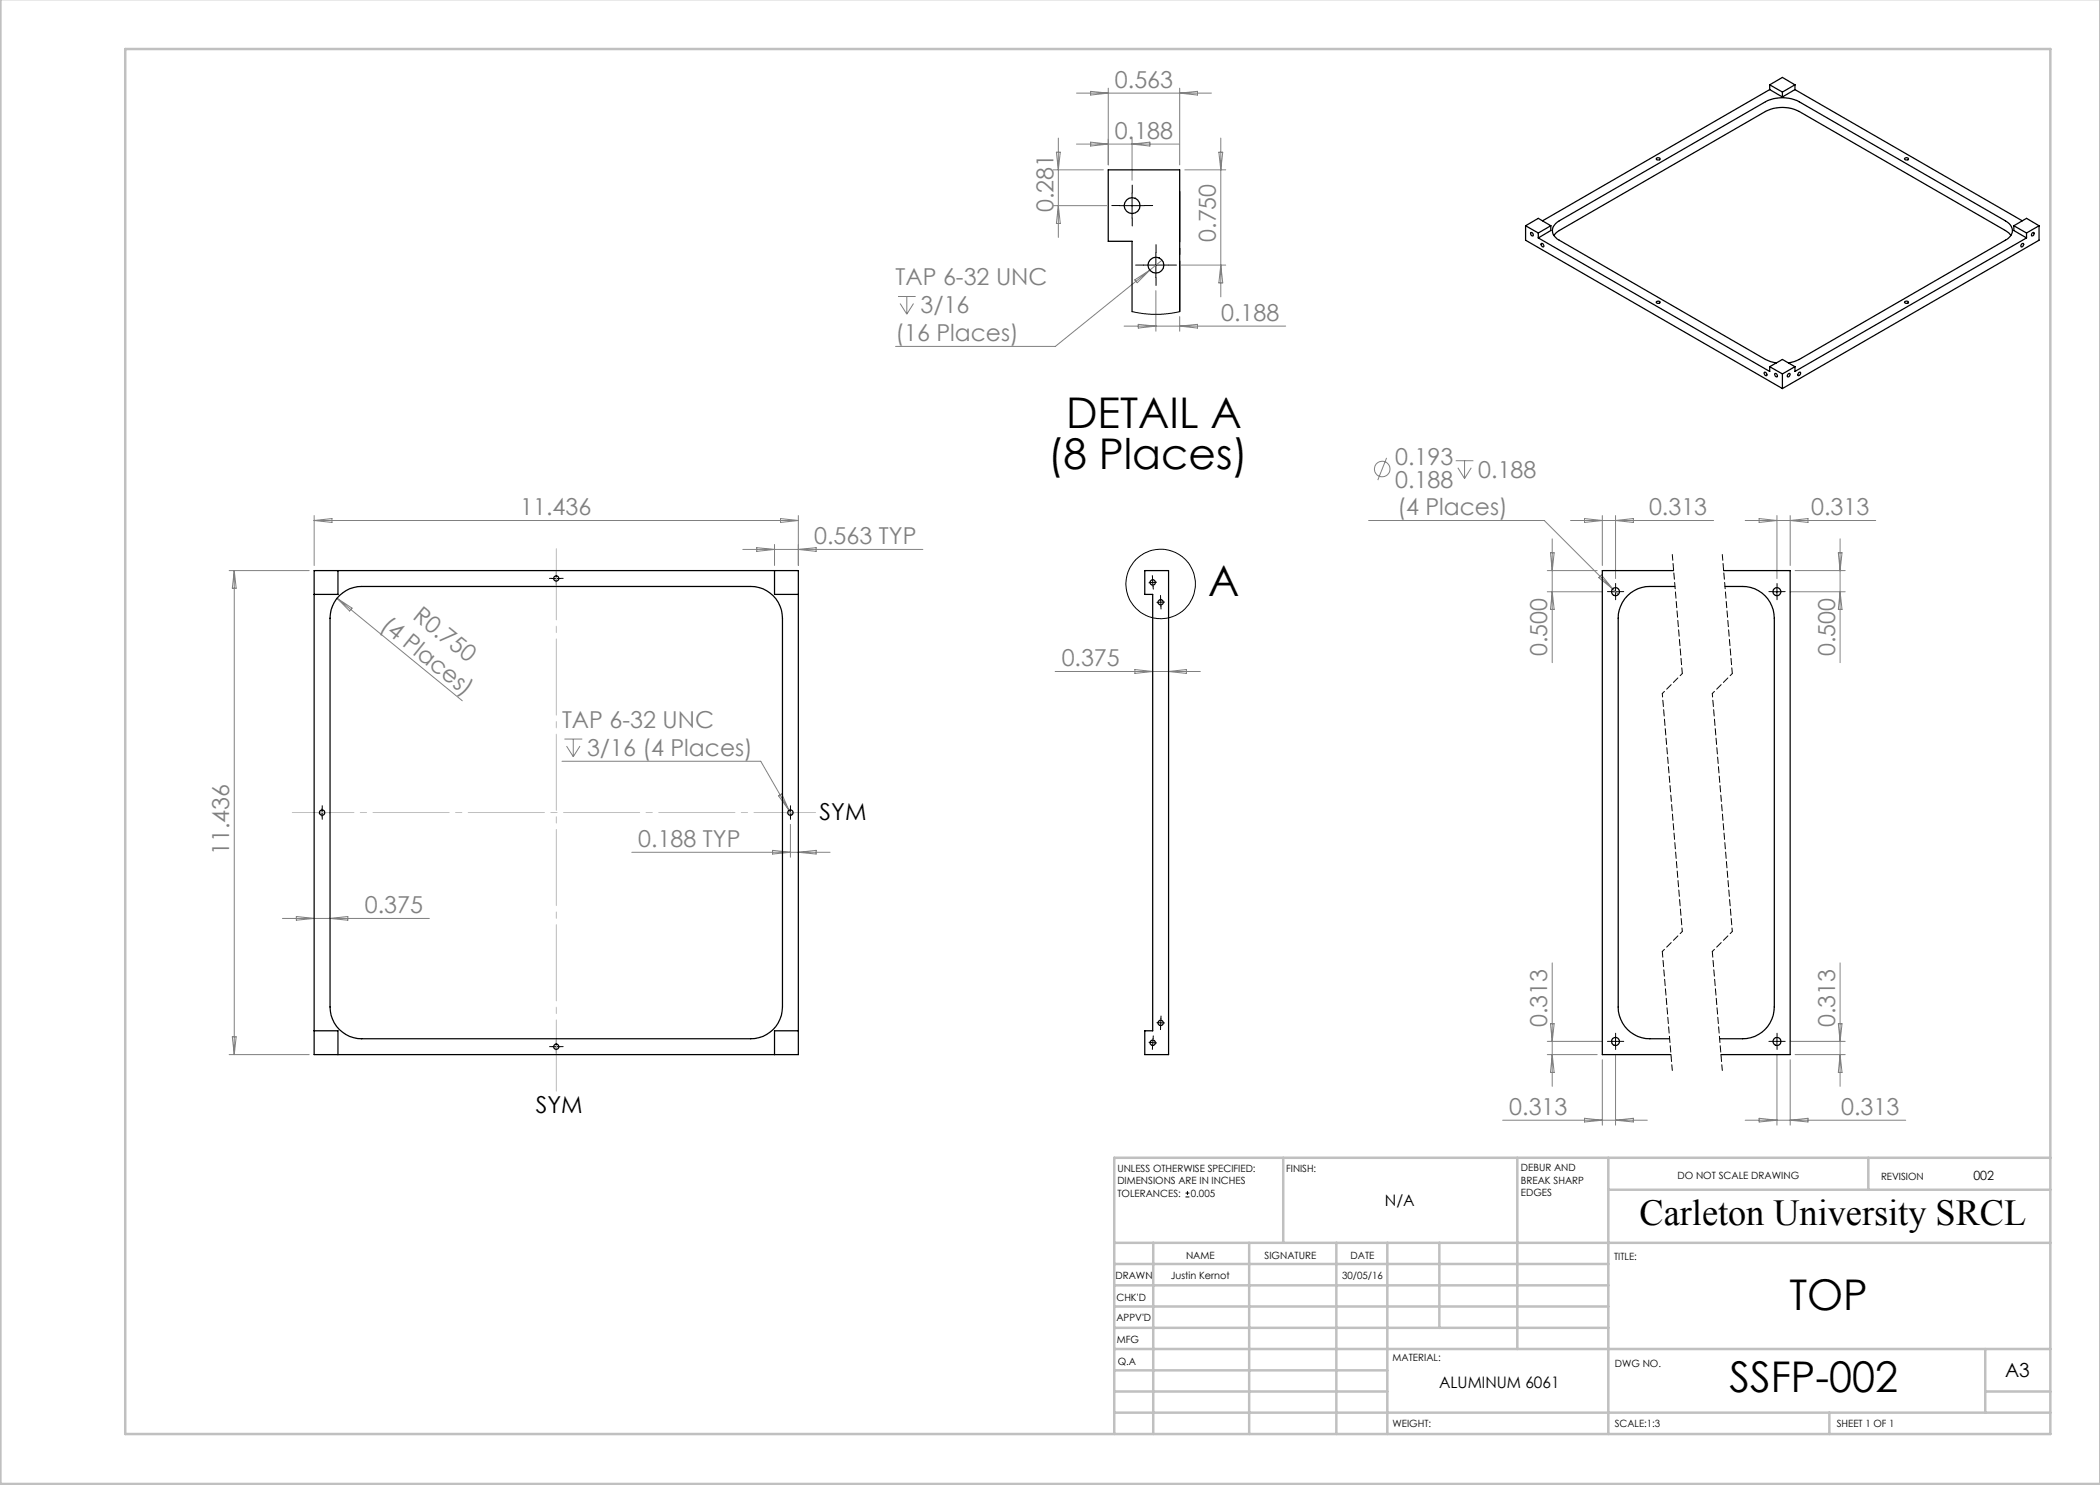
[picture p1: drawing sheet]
<svg xmlns="http://www.w3.org/2000/svg" width="420mm" height="297mm" viewBox="0 0 420 297" stroke-linecap="round" stroke-linejoin="round" font-family="sans-serif">
<g fill="none" stroke="#808080" stroke-width=".2">
<path d="M215.3 18.6h27M218.1 18.3l3.6 .3-3.6 .4zM221.7 17.6v15.4M235.9 17.6v15.4M235.9 18.6l3.6-.3v.7zM210.7 34h10M211.3 30.4h.8l-.4 3.6zM211.7 27.6v19.9M215.3 28.8h20.6M218.1 28.4l3.6 .4-3.6 .4zM226.4 27.8v8.3M226.4 28.8l3.6-.4v.8z"/>
<path d="M237 34h8.1M243.8 30.4h.7l-.3 3.6zM244.2 27.6v31.8M179.6 59.3h3.5M181.4 59.3v3.5M210.7 41.1h10.6M211.7 41.1l.4 3.6h-.8zM226.9 56l3-2-2.5 2.5zM229.9 54l-18.8 15.3h-32M231.2 58.1v8.1M232.4 52l-2.5 2M236.3 53h8.8"/>
<path d="M244.2 53l.3 3.6h-.7zM180 60.7l1.4 2.1M182.7 60.7l-1.3 2.1M224.8 65.2h32.3M227.6 64.9l3.6 .3-3.6 .4zM235.9 63.3v2.9M235.9 65.2l3.6-.3v.7zM277.3 91.6l-1.7 4.4M291.1 92.1h3.6M291.6 93.6l1.3 2.1M292.9 92.1v3.6M294.3 93.6l-1.4 2.1"/>
<path d="M45.8 114.1h16M46.8 114.1v96.8M46.8 114.1l.4 3.5h-.7zM62.8 104.1h96.9M62.8 103.1v10M62.8 104.1l3.6-.4v.8zM67.4 119.7l25.1 20.5M67.4 119.7l3 1.9-.5 .6zM148.6 109.9h36M151.3 109.5l3.6 .4-3.6 .4zM154.9 108.9v4.2M156.1 103.7l3.6 .4-3.6 .4z"/>
<path d="M159.7 103.1v10M159.7 109.9l3.5-.4v.8zM273.7 104.1h35.2l14.8 14.8M309.5 118.4h11M309.5 114.1h9.9M310.1 110.6h.7l-.4 3.5zM310.4 118.4l.4 3.5h-.7zM310.4 107.8v24.7M314.1 104.1h28.6M316.9 103.7l3.6 .4-3.6 .4zM320.3 115l2.2 2.8-2.7-2.3zM320.5 103.1v10"/>
<path d="M323.1 103.1v12.6M323.1 104.1l3.6-.4v.8zM349 104.1h26.1M351.8 103.7l3.6 .4-3.6 .4zM355.4 103.1v12.6M358 118.4h11M358 103.1v10M358 104.1l3.6-.4v.8zM359 114.1h10M367.7 110.6h.7l-.4 3.5zM368 107.8v24.7M368 118.4l.4 3.5h-.7z"/>
<path d="M211 134.3h29.1M227 133.9l3.5 .4-3.5 .4zM233.7 134.3l3.6-.4v.8zM112.4 152.3h39.8l6.1 10.7M112.9 147.8h3.6M113.3 149.2l1.4 2.1M114.7 147.8v3.5M116 149.2l-1.3 2.1M155.7 159.2l.7-.4 1.4 3.3zM126.4 170.5h39.6M154.5 170.1l3.6 .4-3.6 .3zM158.1 164.9v6.5"/>
<path d="M159.7 170.5l3.5-.4v.7zM56.5 183.7h29.4M59.3 183.3l3.5 .4-3.5 .3zM66 183.7l3.6-.4v.7zM310.4 192.6v24.7M368 192.6v24.7M45.8 210.9h16M46.5 207.4h.7l-.4 3.5zM309.5 208.3h11M309.5 210.9h9.9M310.1 204.7h.7l-.4 3.6zM310.4 210.9l.4 3.6h-.7z"/>
<path d="M320.5 211.9v13.1M323.1 210.9v14.1M355.4 210.9v14.1M358 211.9v13.1M358 208.3h11M359 210.9h10M367.7 204.7h.7l-.4 3.6zM368 210.9l.4 3.6h-.7zM300.5 224h29M316.9 223.7l3.6 .3-3.6 .4zM323.1 224l3.6-.3v.7zM349 224h32.1"/>
<path d="M351.8 223.7l3.6 .3-3.6 .4zM358 224l3.6-.3v.7z"/>
<circle cx="276.4" cy="93.8" r="1.56"/>
</g>
<g fill="none" stroke="#000" stroke-width=".2">
<path d="M226.4 38.6v5M223.9 41.1h5M228.7 53h5M231.2 50.5v5M226.4 62.3l3.7 .6 3.1-.1 2.7-.5M110.4 115.7h1.7M111.3 114.9v1.6M230.5 115.7v.8M230.5 116.5l-.8 .1M230.5 116.5l.1 .8M231.4 116.4l-.9 .1M322.3 118.4h1.6"/>
<path d="M323.1 117.5v1.7M354.5 118.4h1.7M355.4 117.5v1.7M63.6 162.5h1.7M64.4 161.7v1.7M157.2 162.5h1.7M158.1 161.7v1.7M110.4 209.3h1.7M111.3 208.5v1.7M322.3 208.3h1.6M323.1 207.5v1.6M354.5 208.3h1.7"/>
<path d="M355.4 207.5v1.6M237.1 239.4h.8M237.1 238.6h.8M237.5 238.2v.8"/>
<circle cx="232.1" cy="116.8" r="6.9"/>
</g>
<path d="M232.2 120.4l-.9 .1M232.2 120.4h.8M230.6 208.5l.8 .1M230.6 208.5h-.9M232.2 204.6h.8M232.2 204.6l-.9-.1" fill="none" stroke="#000" stroke-width=".2" stroke-dasharray="15.2 1.3 1.3 1.3" stroke-linecap="butt"/>
<path d="M236 62.3v-24" fill="none" stroke="#000" stroke-width=".2" stroke-dasharray="15.2 1.3 1.3 1.3" stroke-dashoffset="5.1"/>
<g fill="none" stroke="#000" stroke-width=".2" stroke-dasharray="15.2 1.3 1.3 1.3">
<path d="M226.4 38.6v-1.6M223.9 41.1h-1.5M226.4 43.6v1.6M228.7 53h-1.6M228.9 41.1h1.6M231.2 50.5v-1.6M231.2 55.5v1.6M233.7 53h1.6M110.4 115.7h-.5M111.3 114.8v-.5M111.3 116.5v.5M112.1 115.7h.5"/>
<path d="M230.5 115.6v-.5M230.6 117.3l.1 .5M232.1 119.6v-.5M322.3 118.3h-.8M323.1 117.5v-.8M323.1 119.2v.8M324 118.3h.7M354.6 118.3h-.8M355.4 117.5v-.8M355.4 119.2v.8M356.2 118.3h.8M232.2 120.4l-.1-.8"/>
<path d="M232.2 120.4v.9M232.2 121.3v.5M63.6 162.5h-.5M64.4 161.7v-.6M64.4 163.3v.6M65.3 162.5h.5M157.3 162.5h-.6M158.1 161.7v-.6M158.1 163.3v.6M158.9 162.5h.6M110.4 209.3h-.5M111.3 208.5v-.5"/>
<path d="M111.3 210.2v.5M112.1 209.3h.5M230.5 209.4v.5M230.6 208.5l-.1 .9M230.6 208.5v-.8M230.6 207.7l.1-.5M232.1 205.4v.5M232.2 204.6l-.1 .8M232.2 204.6v-.9M232.2 203.7v-.5M322.3 208.3h-.8M323.1 207.4v-.8"/>
<path d="M323.1 209.1v.8M324 208.3h.7M354.6 208.3h-.8M355.4 207.4v-.8M355.4 209.1v.8M356.2 208.3h.8"/>
</g>
<path d="M334.5 110.9l2 23.8M344.5 110.9l2 23.8M332.5 190.3l2 23.8M342.5 190.3l2 23.8" fill="none" stroke="#000" stroke-width=".2" stroke-dasharray="1.3 .6" stroke-dashoffset=".1"/>
<path d="M336.5 134.7l-4 4M346.5 134.7l-4 4M336.5 186.3l-4 4M346.5 186.3l-4 4" fill="none" stroke="#000" stroke-width=".2" stroke-dasharray="1.3 .6" stroke-dashoffset=".7"/>
<path d="M332.5 138.7l4 47.6M342.5 138.7l4 47.6" fill="none" stroke="#000" stroke-width=".2" stroke-dasharray="1.3 .6" stroke-dashoffset=".6"/>
<path d="M111.3 109.7v108.5" fill="none" stroke="#c0c0c0" stroke-width=".2" stroke-dasharray="15.2 1.3 1.3 1.3" stroke-dashoffset="1"/>
<path d="M58.5 162.5h104.6" fill="none" stroke="#c0c0c0" stroke-width=".2" stroke-dasharray="15.2 1.3 1.3 1.3" stroke-dashoffset="2.9"/>
<g fill="none" stroke="#c0c0c0" stroke-width=".5">
<path d="M.1 -.1v296.9h419.9M25 9.8h385.1v277h-385.1zM256.6 231.6v17M303.5 231.6v38.2M321.7 231.6v55.2M321.7 237.9h88.4M373.7 231.6v6.3M410.1 231.6h-187.3v55.2M222.8 248.6h187.3M222.8 257.1h98.9M222.8 252.8h98.9M230.6 248.6v38.2"/>
<path d="M249.8 248.6v38.2M267.3 248.6v38.2M277.5 248.6v38.2M287.9 248.6v17M222.8 265.6h98.9M222.8 261.3h98.9M222.8 278.3h54.7M222.8 274.1h54.7M222.8 269.8h187.3M397.1 278.3h13M397.1 269.8v12.7M222.8 282.5h187.3"/>
<path d="M365.9 282.5v4.3"/>
</g>
<g fill="none" stroke="#000" stroke-width=".25">
<path d="M353.9 17v.9M353.9 17.9l-45.4 26.3M353.9 17.9l2.6 1.5M353.9 17l2.6 1.4M353.9 17l2.6-1.5 2.5 1.5M356.5 18.4v1M359 17v.9M359 17.9l-2.5 1.5M359 17.9l45.5 26.3M359 17l-2.5 1.4M331.3 31.7a.42 .42 0 0 1 .4-.2 .42 .42 0 0 1 .3 .4 .4 .4 0 0 1-.4 .1 .4 .4 0 0 1-.3-.3zM380.9 31.7a.42 .42 0 0 1 .5-.2 .42 .42 0 0 1 .3 .4 .4 .4 0 0 1-.5 .1 .4 .4 0 0 1-.3-.3z"/>
<path d="M305.1 45.2v2.8l51.4 29.7M305.1 45.2l2.6 1.4M305.1 45.2l2.6-1.5 2.5 1.5M306.2 46.5a.41 .41 0 0 1 .4 .2 .41 .41 0 0 1-.1 .5l-.3-.2zM307.7 46.6v1M307.7 47.6l46.2 26.7v-1M308.2 48.8a.38 .38 0 0 1 .5 .1 .38 .38 0 0 1-.1 .5l-.3-.3zM310.2 45.2v.9l-2.5 1.5M310.2 45.2l-2.5 1.4M310.8 47.1l1.1-1 41.2-23.8a7.4 7.4 0 0 1 6.7 0l41.3 23.8 .7 .6 .4 .4M402.8 45.2v.9l2.5 1.5M402.8 45.2l2.5 1.4"/>
<path d="M402.8 45.2l2.5-1.5 2.5 1.5M404.4 48.8l.2-.1a.38 .38 0 0 1 0 .5 .38 .38 0 0 1-.4 .1zM405.3 47.6l-46.3 26.7v-1M405.3 46.6v1M406.4 46.6l.3-.1a.38 .38 0 0 1 0 .5 .38 .38 0 0 1-.4 .1zM407.8 45.2l-2.5 1.4M407.8 45.2v2.8l-51.3 29.7M226.4 62.3v-14h-4.7v-14.3h14.2v28.3M331.3 60.4a.42 .42 0 0 1 .4-.2 .42 .42 0 0 1 .3 .3 .41 .41 0 0 1-.4 .2 .41 .41 0 0 1-.3-.3zM352.8 74.5a.37 .37 0 0 1 .5 .2 .37 .37 0 0 1-.1 .4l-.2-.1zM353.9 73.3l2.6 1.5M353.9 73.3l2.6-1.4 2.5 1.4"/>
<path d="M355 74.7a.41 .41 0 0 1 .4 .2 .41 .41 0 0 1-.1 .5l-.3-.3zM355.2 72.6l-2.1-.7-41.2-23.9a2.06 2.06 0 0 1-1.4-1.9 2.06 2.06 0 0 1 1.4-1.9l41.2-23.8a7.4 7.4 0 0 1 6.7 0l41.3 23.8a2.04 2.04 0 0 1 1.4 1.9 2.04 2.04 0 0 1-1.4 1.9l-41.3 23.9-2.1 .7M356.5 74.8v2.9M357.6 74.8l.3-.1a.38 .38 0 0 1 0 .5 .38 .38 0 0 1-.4 .1zM359 73.3l-2.5 1.5M359.7 74.5l.2-.1a.37 .37 0 0 1 .1 .5 .37 .37 0 0 1-.4 .2zM380.9 60.4a.42 .42 0 0 1 .5-.2 .42 .42 0 0 1 .3 .3 .4 .4 0 0 1-.5 .2 .4 .4 0 0 1-.3-.3zM62.8 114.1h96.9v96.8h-96.9zM67.6 114.1v4.8h-4.8M67.9 119.1a6.1 6.1 0 0 1 4.5-1.8h77.7a6.3 6.3 0 0 1 6.4 6.3v77.8a6.3 6.3 0 0 1-6.4 6.3h-77.7a6.3 6.3 0 0 1-6.4-6.3v-77.8a6.5 6.5 0 0 1 1.9-4.5zM154.9 114.1v4.8h4.8M229 114.1h4.7v96.8h-4.7v-4.7h1.5v-87.3h-1.5z"/>
<path d="M334.7 114.1h-14.2v96.8h13.7M335 117.3h-5a6.3 6.3 0 0 0-6.4 6.3v77.8a6.3 6.3 0 0 0 6.4 6.3h3.9M344.7 114.1h13.3v96.8h-13.8M345 117.3a12.2 12.2 0 0 1 5.9 .5 6.4 6.4 0 0 1 4 5.8v77.8a6.3 6.3 0 0 1-6.4 6.3h-4.6M62.8 206.2h4.8v4.7M159.7 206.2h-4.8v4.7"/>
<circle cx="226.4" cy="41.1" r="1.59"/>
<circle cx="231.2" cy="53" r="1.59"/>
<circle cx="111.3" cy="115.7" r=".52"/>
<circle cx="230.5" cy="116.5" r=".54"/>
<circle cx="323.1" cy="118.3" r=".8"/>
<circle cx="355.4" cy="118.3" r=".8"/>
<circle cx="232.1" cy="120.5" r=".53"/>
<circle cx="64.4" cy="162.5" r=".54"/>
<circle cx="158.1" cy="162.5" r=".54"/>
<circle cx="111.3" cy="209.3" r=".53"/>
<circle cx="230.5" cy="208.5" r=".54"/>
<circle cx="232.1" cy="204.6" r=".53"/>
<circle cx="323.1" cy="208.3" r=".8"/>
<circle cx="355.4" cy="208.3" r=".8"/>
</g>
<g font-size="8.5">
<text x="213.2" y="85.6">DETAIL A</text>
<text x="209.6" y="93.8">(8 Places)</text>
<text x="241.7" y="119.1">A</text>
<text x="357.9" y="262.1">TOP</text>
<text x="345.9" y="278.5">SSFP-002</text>
</g>
<text font-size="7.3" x="327.9" y="244.9">Carleton University SRCL</text>
<g font-size="4.7" fill="#808080">
<text x="223" y="17.6">0.563</text>
<text x="223" y="27.8">0.188</text>
<text x="210.7" y="42.5" transform="rotate(-90 210.7 42.5)">0.281</text>
<text x="243.2" y="48.4" transform="rotate(-90 243.2 48.4)">0.750</text>
<text x="179.1" y="57.1">TAP 6-32 UNC</text>
<text x="184.1" y="62.6">3/16</text>
<text x="244.2" y="64.2">0.188</text>
<text x="179.1" y="68.3">(16 Places)</text>
<text x="279" y="93">0.193</text>
<text x="295.7" y="95.5">0.188</text>
<text x="279" y="97.5">0.188</text>
<text x="104" y="103.1">11.436</text>
<text x="279.5" y="103.1">(4 Places)</text>
<text x="329.8" y="103.1">0.313</text>
<text x="362.2" y="103.1">0.313</text>
<text x="162.9" y="108.9">0.563 TYP</text>
<text x="75.9" y="125.5" transform="rotate(39 75.9 125.5)">(4 Places)</text>
<text x="82.3" y="123.6" transform="rotate(39 82.3 123.6)">R0.750</text>
<text x="309.5" y="131.2" transform="rotate(-90 309.5 131.2)">0.500</text>
<text x="367" y="131.2" transform="rotate(-90 367 131.2)">0.500</text>
<text x="212.3" y="133.3">0.375</text>
<text x="112.4" y="145.6">TAP 6-32 UNC</text>
<text x="117.4" y="151.2">3/16 (4 Places)</text>
<text x="45.8" y="171.1" transform="rotate(-90 45.8 171.1)">11.436</text>
<text x="127.7" y="169.4">0.188 TYP</text>
<text x="73" y="182.6">0.375</text>
<text x="309.5" y="205.5" transform="rotate(-90 309.5 205.5)">0.313</text>
<text x="367" y="205.5" transform="rotate(-90 367 205.5)">0.313</text>
<text x="301.9" y="223">0.313</text>
<text x="368.2" y="223">0.313</text>
</g>
<g font-size="4.7">
<text x="163.9" y="164">SYM</text>
<text x="107.2" y="222.5">SYM</text>
</g>
<text font-size="3.9" x="401" y="275.4">A3</text>
<g font-size="3.2">
<text x="277" y="241.2">N/A</text>
<text x="287.8" y="277.7">ALUMINUM 6061</text>
</g>
<text font-size="2.5" x="394.7" y="235.9">002</text>
<g font-size="2">
<text x="223.5" y="234.4">UNLESS OTHERWISE SPECIFIED:</text>
<text x="223.5" y="236.9">DIMENSIONS ARE IN INCHES</text>
<text x="223.5" y="239.4">TOLERANCES:</text>
<text x="238.2" y="239.4">0.005</text>
<text x="257.2" y="234.4">FINISH:</text>
<text x="304.2" y="234.3">DEBUR AND</text>
<text x="304.2" y="236.8">BREAK SHARP</text>
<text x="304.2" y="239.3">EDGES</text>
<text x="335.5" y="235.8">DO NOT SCALE DRAWING</text>
<text x="376.2" y="236">REVISION</text>
<text x="237.2" y="251.8">NAME</text>
<text x="252.9" y="251.7">SIGNATURE</text>
<text x="270.1" y="251.7">DATE</text>
<text x="223.1" y="255.9">DRAWN</text>
<text x="234.2" y="255.9">Justin Kernot</text>
<text x="268.4" y="255.7">30/05/16</text>
<text x="322.8" y="252">TITLE:</text>
<text x="223.3" y="260.1">CHK'D</text>
<text x="223.3" y="264.2">APPV'D</text>
<text x="223.3" y="268.6">MFG</text>
<text x="223.5" y="272.9">Q.A</text>
<text x="278.5" y="272.3">MATERIAL:</text>
<text x="323" y="273.4">DWG NO.</text>
<text x="278.5" y="285.3">WEIGHT:</text>
<text x="323" y="285.4">SCALE:1:3</text>
<text x="367.4" y="285.4">SHEET 1 OF 1</text>
</g>
</svg>
